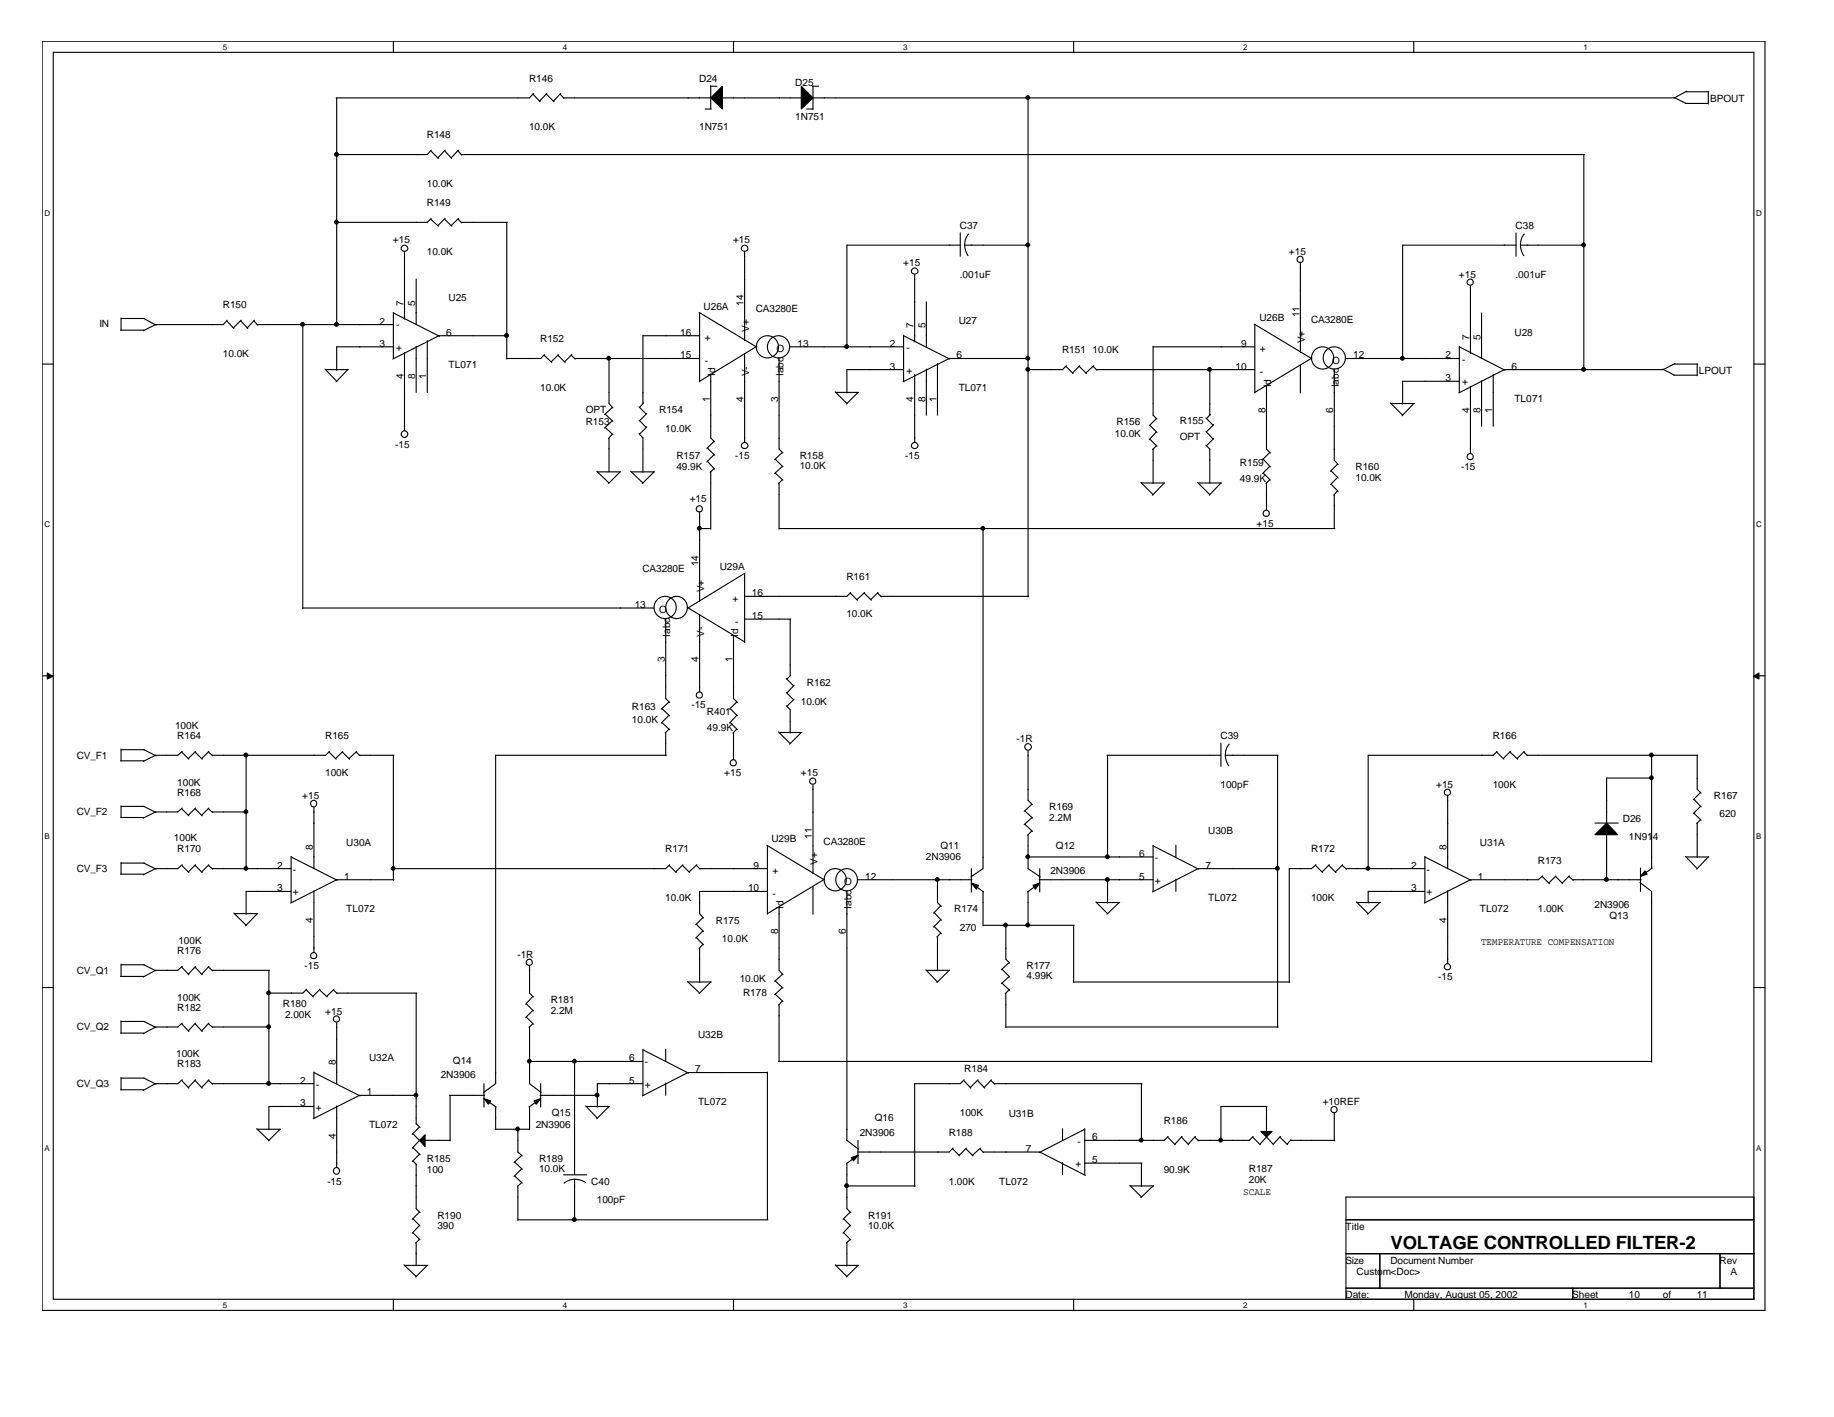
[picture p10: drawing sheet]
<svg xmlns="http://www.w3.org/2000/svg" width="279mm" height="216mm" viewBox="0 0 279 216" stroke-linecap="round" stroke-linejoin="round" font-family="sans-serif">
<g fill="none" stroke="#000" stroke-width=".17">
<path d="M6.4 6.3h262.5v193.4h-262.5zM8.1 8h259.1v190h-259.1zM51.3 14.9v34.6M59.9 6.3v1.7M81.2 14.3l1.1 1.2M81.3 14.2l-.6 .7h-29.5M83.2 14.3l1.2 1.2M83.3 14.2l-1.1 1.2M85.3 14.3l.6 .7M85.4 14.2l-1.1 1.2M85.8 14.9h22.5M107.4 16.6h1"/>
<path d="M108.3 13.1v3.5M108.3 13.1h.9M110 14.9h12.2M111.7 6.3v1.7M122.9 16.6h1M123.8 13.1h.9M123.9 13.1v3.6M123.9 14.9h131.3M156.6 14.9v76M163.6 6.3v1.7M215.4 6.3v1.7M255 14.8l1.9 1"/>
<path d="M256.8 15.8h3.5M256.9 14h3.4M256.9 13.9l-1.8 1M260.3 14v1.8M61.6 38.4v10.2M65.6 33.4l1.2 1.1M65.6 23l1.2 1.1M65.7 33.3l-.6 .6h-13.8M65.7 22.9l-.6 .7h-13.8M67.7 33.4l1.1 1.1M67.7 23l1.1 1.1M67.8 33.3l-1.1 1.1"/>
<path d="M67.8 22.9l-1.1 1.2M69.8 33.4l.5 .6M69.8 23l.5 .6M69.8 33.3l-1.1 1.1M69.8 22.9l-1.1 1.2M70.3 33.9h7M70.3 23.6h171.1M77.2 33.9v20.8M113.4 38.4v13.5M146.3 37.4h-17.3v15.5M146.3 35.5v3.5M147 37.4a2.99 2.99 0 0 0 .5 1.6"/>
<path d="M147 37.4h9.7M147.6 35.7a2.24 2.24 0 0 0-.6 1.7M231 37.4h-17.3v17.3M231 35.5v3.5M231.6 37.4a2.99 2.99 0 0 0 .5 1.6M231.6 37.4h9.8M232.2 35.7a2.24 2.24 0 0 0-.6 1.7M241.3 23.6v32.8M6.4 55.5h1.7M18.4 50.3h3.5M18.4 48.4v1.9M18.4 48.5h3.6"/>
<path d="M21.9 48.5l1.9 1M34.5 48.9l1.1 1.2M34.6 48.8l-.6 .7h-10.3l-1.9 .9M36.6 48.9l1.1 1.2M36.7 48.8l-1.2 1.2M38.7 48.9l.6 .6M38.8 48.8l-1.1 1.2M39.2 49.5h20.7M46.1 49.5v43.2M49.5 56.2l1.8 1.9M49.6 56.3h3.5M53 56.3l-1.8 1.9"/>
<path d="M59.9 47.6v7M59.9 52.8h-8.6v3.6M59.9 47.7l7.1 3.5M61.6 53.7v11.9M63.4 42.5v7M63.4 52.8v7M65.1 51.9v7.9M77.3 51.2h-10.4l-7.1 3.5M82.9 54.1l1.2 1.1M83 54l-.6 .6h-5.2M85 54.1l1.1 1.1M85.1 54l-1.1 1.1"/>
<path d="M87 54.1l.6 .6M87.1 54l-1.1 1.1M87.5 54.6h19.1M92.8 54.5v7l.6 .7M106.5 47.6l8.7 5.2M106.6 47.7v10.5M106.6 51.2h-8.7v10.3M108.3 57v9.7l.6 .6M113.4 53.9v13.5M115.3 52.8l-8.7 5.3M118.7 54.6v13.8l.6 .6M120.4 52.8h17.3"/>
<path d="M127.2 59.7l1.8 1.8M127.3 59.8h3.5M130.7 59.8l-1.8 1.8M137.7 56.3h-8.7v3.6M137.7 51.2l7 3.5M137.7 51.1v7M139.3 41.8v10.3M139.3 57.1v10.3M141.1 46v6.8M141.1 56.2v7.1M142.8 55.4v7.9M156.7 54.6h-12.1l-7 3.6"/>
<path d="M162.4 55.8l1.1 1.1M162.5 55.7l-.6 .6h-5.3M164.4 55.8l1.1 1.1M164.5 55.7l-1.1 1.1M166.5 55.8l.6 .6M166.6 55.7l-1.2 1.1M167 56.3h24.2M175.7 52.8v10.5l.6 .6M175.7 52.8h15.5M184.3 56.3v7M191.1 49.4l8.7 5.2M191.2 49.5v10.4"/>
<path d="M192.9 58.8v9.6l.6 .6M198.1 40.1v13.6M198.1 55.6v4.3M199.9 54.5l-8.7 5.3M203.3 56.3v13.8l.6 .7M205 54.6h17.3M222.3 52.8l7 3.6M222.3 52.8v7M222.3 58.1h-8.6v3.5M224 43.5v10.4M224 58.9v10.2M225.7 47.7v6.9"/>
<path d="M225.7 58v7M227.5 57.1v7.9M253.3 56.2l1.8 1M255 57.2h3.6M255.1 55.5h3.5M255.2 55.4l-1.8 .9h-24.2l-7 3.6M258.6 55.5v1.7M267.2 55.5h1.7M90.9 71.8l1.9 1.8M91 71.9h3.6M92.2 63.1l1.2 1.1M92.2 65.1l1.2 1.1"/>
<path d="M92.8 66.7v5.2M93.3 62.1l-1.2 1.1M93.3 64.1l-1.2 1.1M93.3 66.1l-.6 .7M94.5 71.9l-1.8 1.8M96.1 71.8l1.8 1.8M96.2 71.9h3.5M97.4 66.1l.5 .6v5.3M97.4 64l1.1 1.1M97.4 62l1.1 1.1M98 61.4l-.6 .7M98.5 63l-1.1 1.1"/>
<path d="M98.5 65l-1.1 1.1M99.6 71.9l-1.7 1.8M106.6 78.1v13.5M107.8 68.3l1.1 1.1M107.8 70.3l1.1 1.2M108.3 71.9v8.7M108.8 67.2l-1.1 1.1M108.8 69.3l-1.1 1.1M108.8 71.4l-.6 .6M118.1 69.9l1.2 1.2M118.1 72.1l1.2 1.1M118.7 73.6v7"/>
<path d="M119.2 68.9l-1.2 1.1M119.2 71l-1.2 1.2M119.2 73.1l-.6 .6M173.8 73.5l1.9 1.9M173.9 73.6h3.5M175.2 64.8l1.1 1.1M175.2 66.9l1.1 1.1M175.7 68.4v5.3M176.2 63.8l-1.1 1.1M176.2 65.8l-1.1 1.2M176.2 67.9l-.6 .6M177.4 73.6l-1.8 1.9"/>
<path d="M182.4 73.5l1.9 1.9M182.5 73.6h3.6M183.7 67.8l.6 .6v5.2M183.7 65.7l1.1 1.2M183.7 63.7l1.1 1.1M184.4 63.2l-.6 .6M184.9 66.8l-1.1 1.1M184.9 64.7l-1.1 1.1M186 73.6l-1.8 1.9M192.4 69.9l1.1 1.2M192.4 72.1l1.1 1.1M192.9 73.6v4.1"/>
<path d="M193.4 68.9l-1.1 1.1M193.4 71l-1.1 1.2M193.4 73.1l-.5 .6M202.8 71.7l1.1 1.1M202.8 73.8l1.1 1.1M203.3 75.4v5.1M203.8 70.7l-1.1 1.1M203.8 72.7l-1.1 1.1M203.8 74.8l-.6 .7M211.8 61.4l1.9 1.9M211.9 61.5h3.6M215.4 61.5l-1.8 1.8"/>
<path d="M46.1 92.6h53.5M101.4 94.3v12.1l.6 .6M104.7 92.6l8.7 5.2M106.5 80.5h1.8M106.6 93.7v11.7M111.7 96.8v9.6l.6 .6M113.4 87.4v10.5M113.4 94.3h7.1M113.5 87.3l-8.7 5.3M118.7 80.5h84.7M120.4 94.3v8.7M129.5 90.4l1.1 1.1"/>
<path d="M129.6 90.3l-.6 .6h-15.6M131.6 90.4l1.1 1.1M131.7 90.3l-1.2 1.1M133.7 90.4l.6 .5M133.8 90.3l-1.1 1.1M134.2 90.9h22.5M149.8 80.5v51.8l-1.9 1.3M6.4 103h1.7M18.4 115.9h3.5M18.4 114.1v1.8M18.4 114.2h3.6M21.9 114.2l1.9 1"/>
<path d="M23.7 115.1l-1.9 .9M27.7 114.6l1.1 1.1M27.8 114.5l-.7 .6h-3.5M29.7 114.6l1.1 1.1M29.8 114.5l-1.1 1.1M31.7 114.6l.7 .6M31.8 114.5l-1.1 1.1M37.5 115.1v17.3M50.1 114.6l1.1 1.1M50.2 114.5l-.6 .6h-17.3M52.1 114.6l1.1 1.1M52.2 114.5l-1.1 1.1"/>
<path d="M54.3 114.6l.5 .6M54.3 114.5l-1.1 1.1M54.8 115.1h5.2M59.9 115.1v19M100.8 108l1.2 1.1M100.8 110.1l1.2 1.1M101.4 111.6v3.6M101.5 115.1h-26v50l-1.9 1.4M101.9 106.9l-1.2 1.1M101.9 109l-1.2 1.2M101.9 111.1l-.6 .6M111.2 108l1.1 1.1"/>
<path d="M111.2 110.1l1.1 1.1M111.7 111.6v4.2M112.3 111.1l-.6 .6M112.3 106.9l-1.1 1.1M112.3 109l-1.1 1.2M118.6 111.5l1.8 1.8M118.7 111.6h3.5M119.8 107.5l.6 .6v3.6M119.8 105.5l1.1 1.1M119.8 103.4l1.1 1.1M120.5 102.9l-.6 .6M121 106.5l-1.1 1.1"/>
<path d="M121 104.4l-1.1 1.2M122.1 111.6l-1.8 1.8M123.9 119.6v13.5M156.6 114.4v7.5l.7 .7M168.6 115.1h17.4M168.7 115.1v15.6M186 113.2v3.6M186.7 115.1a2.99 2.99 0 0 0 .5 1.6M186.7 115.1h8M187.3 113.4a2.24 2.24 0 0 0-.6 1.7M194.6 115.1v41.5M228 114.6l1.1 1.1"/>
<path d="M228.1 114.5l-.6 .6h-19.1v17.3M230 114.6l1.2 1.1M230.1 114.5l-1.1 1.1M232.1 114.6l.6 .6M232.2 114.5l-1.1 1.1M232.6 115.1h26M251.6 115.1v17.2M251.7 118.5h-6.9v6.9M258.6 115.1v5.1l.6 .6M267.2 103h1.7M18.4 124.6h3.5M18.4 133.2h3.5"/>
<path d="M18.4 122.8v1.8M18.4 131.4v1.8M18.4 122.9h3.6M18.4 131.5h3.6M21.9 122.9l1.9 .9M21.9 131.5l1.9 .9M23.7 123.7l-1.9 .9M23.7 132.3l-1.9 1M27.7 131.8l1.1 1.1M27.7 123.2l1.1 1.1M27.8 131.8l-.7 .5h-3.5M27.8 123.1l-.7 .6h-3.5"/>
<path d="M29.7 131.8l1.1 1.1M29.7 123.2l1.1 1.1M29.8 131.8l-1.1 1.1M29.8 123.1l-1.1 1.1M31.7 131.8l.7 .6M31.7 123.2l.7 .6M31.8 131.8l-1.1 1.1M31.8 123.1l-1.1 1.1M32.3 132.3h12.1M32.3 123.7h5.3M35.6 139.1l1.9 1.9M35.7 139.2h3.6"/>
<path d="M39.2 139.2l-1.8 1.9M44.4 130.5v7M44.4 130.6l7 3.5M44.4 135.8h-6.9v3.5M47.8 123v9.3M47.8 135.7v9.4M60 134h-8.7l-7 3.6M101.9 131.8l1.1 1.1M102 131.8l-.6 .5h-41.5M104 131.8l1.1 1.1M104 131.8l-1.1 1.1M106.1 131.8l.6 .6"/>
<path d="M106.2 131.8l-1.2 1.1M106.6 132.3h10.3M107.1 139.8l-1.1 1.1M116.8 128.8l8.7 5.2M116.9 135.8h-10.3v3.4l.6 .7M116.9 128.9v10.4M118.7 138.2v9.6l.6 .7M123.9 135.1v4.2M125.6 134l-8.7 5.2M129 135.8v38l1.8 1.3M130.7 134h17.4M142.3 139l1.1 1.2"/>
<path d="M142.8 134v3.5l.6 .6M143.3 138l-1.1 1.1M148 132.3v3.6M148 134.5l1.8 1.4M149.8 135.8v5.3M156.1 123.5l1.2 1.1M156.1 125.6l1.2 1.1M156.6 130.6h19.1M156.6 127.2v5.1l1.9 1.3M156.6 135.8v5.3M157.2 122.5l-1.2 1.1M157.2 124.6l-1.2 1.1"/>
<path d="M157.2 126.6l-.7 .7M158.3 134h17.4M158.4 132.3v3.6M158.4 134.5l-1.9 1.4M166.9 137.4l1.8 1.8M167 137.5h3.6M168.7 134v3.6M170.5 137.5l-1.9 1.8M175.7 128.8v7M175.7 128.9l6.9 3.5M179.1 128.8v1.8M179.1 134v1.8"/>
<path d="M194.7 132.3h-12.2l-6.9 3.6M200.4 131.8l1.1 1.1M200.5 131.8l-.7 .5h-3.4v17.4M202.4 131.8l1.1 1.1M202.5 131.8l-1.1 1.1M204.5 131.8l.6 .6M204.5 131.8l-1.1 1.1M205 132.3h12.1M206.7 137.4l1.7 1.8M206.7 137.5h3.6M210.2 137.5l-1.8 1.8M217.1 135.8h-8.7v1.8"/>
<path d="M217.1 130.5v7M217.1 130.6l7 3.5M220.5 121.3v11M220.5 135.7v11.1M234.9 133.5l1.1 1.1M235 133.4l-.7 .6h-10.3l-7 3.6M237 133.5l1.1 1.1M237.1 133.4l-1.1 1.1M239 133.5l.7 .6M239.1 133.4l-1.1 1.1M239.6 134h10.4M243 125.4h3.5"/>
<path d="M244.8 127.1v7M249.8 134.5l1.8 1.3v26M249.9 132.3v3.5M251.7 132.3l-1.8 1.2M256.8 130.5l1.8 1.8M256.9 130.6h3.4M258 121.8l1.2 1.2M258 123.9l1.2 1.1M258.6 125.4v5.3M259.1 120.7l-1.1 1.1M259.1 122.9l-1.1 1.1M259.1 124.9l-.6 .6"/>
<path d="M260.3 130.6l-1.8 1.8M6.4 150.5h1.7M18.4 148.8h3.5M18.4 157.4h3.5M18.4 147h3.6M18.4 146.9v1.9M18.4 155.5v1.9M18.4 155.6h3.6M21.9 147l1.9 .9M21.9 155.6l1.9 1M27.7 156l1.1 1.2M27.7 147.3l1.1 1.2"/>
<path d="M27.8 147.2l-.7 .6h-3.4l-1.9 1.1M27.8 155.9l-.7 .6h-3.4l-1.9 1M29.7 156l1.1 1.2M29.7 147.3l1.1 1.2M29.8 155.9l-1.1 1.2M29.8 147.2l-1.1 1.2M31.7 156l.7 .6M31.7 147.3l.7 .6M31.8 155.9l-1.1 1.2M31.8 147.2l-1.1 1.2M32.3 147.8h8.7M32.3 156.5h8.7"/>
<path d="M41 147.8v17.4M46.6 150.8l1.1 1.1M46.7 150.7l-.6 .6h-5.1M48.7 150.8l1.2 1.1M48.8 150.7l-1.1 1.1M50.8 150.8l.6 .6M50.9 150.7l-1.1 1.1M51.3 155.8v9.3M51.3 151.3h12.2M63.4 151.3v20M80.2 152.9l1.1 1.1M80.2 155l1.1 1.1"/>
<path d="M80.7 147.2v4.1l.6 .6M80.7 156.5v8.6l1.8 1.4M81.2 151.8l-1.1 1.2M81.2 153.9l-1.1 1.1M81.2 156l-.6 .6M97.9 159.9v7M97.9 159.9l7 3.6M101.4 159.9v1.8M104.7 149.5l1.9 1.8M104.8 149.6h3.6M106.1 140.8l1.1 1.1M106.1 142.8l1.1 1.1"/>
<path d="M106.6 144.5v5.2M107.1 141.8l-1.1 1.1M107.1 143.9l-.6 .6M108.3 149.6l-1.8 1.8M118.1 149.5l1.2 1.1M118.1 151.5l1.2 1.1M118.7 153.1v8.6M119.2 148.4l-1.2 1.1M119.2 150.5l-1.2 1.1M119.2 152.5l-.6 .7M141 147.8l1.8 1.8M141.1 147.8h3.6"/>
<path d="M142.3 141.2l1.1 1.1M142.8 142.7v5.2M143.3 140.1l-1.1 1.1M143.3 142.2l-.6 .6M144.6 147.8l-1.9 1.9M149.8 141h13.8M152.6 147.7l1.2 1.2M152.6 149.8l1.2 1.1M153.2 141v5.1l.6 .6M153.2 151.3v5.3M153.2 156.5h41.5M153.7 146.7l-1.1 1.1"/>
<path d="M153.7 148.8l-1.1 1.1M153.7 150.8l-.6 .6M163.6 141v8.7M163.6 149.6h32.9M267.2 150.5h1.7M18.4 166h3.5M18.4 164.2v1.8M18.4 164.3h3.6M21.9 164.3l1.9 .9M27.7 164.6l1.1 1.2M27.8 164.5l-.7 .6h-3.4l-1.9 1M29.7 164.6l1.1 1.2"/>
<path d="M29.8 164.5l-1.1 1.2M31.7 164.6l.7 .6M31.8 164.5l-1.1 1.2M32.3 165.1h15.5M39.1 172l1.9 1.8M39.2 172.1h3.5M42.7 172.1l-1.8 1.7M47.8 168.6h-6.8v3.5M47.8 163.3v7.1M47.8 163.4l7 3.6M51.3 168.5v9.4M62.9 172.7l1.1 1.1"/>
<path d="M62.9 174.9l1.1 1.1M62.9 176.9l.6 .6M63.4 166.9h-8.6l-7.1 3.5M63.4 177.4v6.8l.6 .6M63.4 171.2l.6 .6M63.9 171.7l-1.1 1.1M63.9 173.8l-1.1 1.1M63.9 175.9l-1.1 1.1M64.8 173.8h3.8M68.5 166.9h5.3M68.6 166.9v6.9M73.7 165.1v3.6"/>
<path d="M73.7 167.4l1.9 1.3M75.4 172.1h5.3M75.5 168.6v3.5M78.4 177.1l1.2 1.1M78.4 179.2l1.2 1.1M78.9 172v3.5l.7 .6M79.5 176l-1.2 1.1M79.5 178.1l-1.2 1.2M80.6 161.7h17.3M80.7 168.6v3.5M82.3 166.9h8.8M82.4 165.1v3.6"/>
<path d="M82.4 167.4l-1.8 1.3M85.8 179h3.6M87.5 179.7h.1a2.99 2.99 0 0 1 1.6 .5M87.5 179.7l-.7 .1-.9 .5M87.5 161.6v17.4M87.5 179.7v6.2M89.2 168.5l1.8 1.9M89.3 168.6h3.6M92.8 168.6l-1.9 1.8M97.9 165.1h-6.9v3.6M101.4 165v1.9M116.9 163.4h-12.1l-6.9 3.6"/>
<path d="M116.9 163.3v22.6M118.6 161.7h133M129 177.2v7l.6 .6M130.7 173.8v3.5M130.7 176l-1.8 1.3M145.1 175l1.1 1.1M145.2 174.9l-.6 .6h-14M146.8 164.6l1.1 1.2M146.9 164.5l-.6 .6h-7v15.7M147.1 175l1.1 1.1M147.2 174.9l-1.1 1.1M148.9 164.6l1.1 1.2"/>
<path d="M149 164.5l-1.2 1.2M149.3 175l.5 .6M149.3 174.9l-1.1 1.1M149.8 175.5h8.6l6.9 3.6M150.9 164.6l.6 .6M151 164.5l-1.1 1.2M151.5 165.1h22.5M161.9 172v1.8M161.9 177.1v1.9M165.3 172v7M165.3 172.1l-7 3.5M165.3 177.2h8.7"/>
<path d="M173.9 165.1v8.7M173.9 177.2v3.6M177.9 173.2l1.2 1.2M178 173.2l-.6 .6h-12.1M180 173.2l1.1 1.2M180.1 173.2l-1.1 1.1M182 173.2l.6 .6M182.1 173.2l-1.1 1.1M182.5 173.8h7.9M190.8 173.2l1.2 1.2M190.9 173.2l-.6 .6M192.9 168.6v3.8"/>
<path d="M192.9 173.2l1.1 1.2M193 168.6h-7v5.2M193 173.2l-1.1 1.1M195 173.2l1.2 1.2M195.1 173.2l-1.1 1.1M196.6 173.8h6.8M196.7 173.7l-.6 .6M203.3 169.6v4.2M59.9 198v1.7M61.5 192.7l1.9 1.8M61.6 192.8h3.6M62.9 185.7l1.1 1.1"/>
<path d="M62.9 187.8l1.1 1.1M63.4 189.3v3.5M63.9 184.7l-1.1 1.1M63.9 186.7l-1.1 1.2M63.9 188.8l-.6 .6M65.1 192.8l-1.8 1.8M78.9 185.9h38.1M78.9 180.7v5.2M79.5 180.2l-.7 .6M111.7 198v1.7M127.2 192.7l1.8 1.8M127.3 192.8h3.5"/>
<path d="M128.5 185.7l1.1 1.1M128.5 187.8l1.1 1.1M129 180.7h10.4M129 189.3v3.6M129.5 184.7l-1.1 1.1M129.5 186.7l-1.1 1.2M129.5 188.8l-.6 .6M130.7 192.8l-1.8 1.8M163.6 198v1.7M172.1 180.6l1.8 1.8M172.2 180.7h3.6M175.7 180.7l-1.9 1.8"/>
<path d="M205 185.9h62.2M205 191h62.2M205 196.3h62.2M210.2 191v5.3M215.4 198v1.7M239.6 196.3v1.7M262 191v5.3M267.2 182.4h-62.2v15.6"/>
<circle cx="61.6" cy="37.8" r=".48"/>
<circle cx="113.5" cy="37.8" r=".48"/>
<circle cx="198.1" cy="39.5" r=".47"/>
<circle cx="116.9" cy="52.8" r="1.69"/>
<circle cx="118.6" cy="52.8" r="1.69"/>
<circle cx="139.4" cy="41.3" r=".48"/>
<circle cx="201.5" cy="54.5" r="1.69"/>
<circle cx="203.3" cy="54.5" r="1.69"/>
<circle cx="224" cy="43" r=".47"/>
<circle cx="61.6" cy="66.1" r=".5"/>
<circle cx="106.5" cy="77.5" r=".47"/>
<circle cx="113.5" cy="67.9" r=".48"/>
<circle cx="139.4" cy="67.9" r=".48"/>
<circle cx="192.9" cy="78.2" r=".47"/>
<circle cx="224" cy="69.6" r=".47"/>
<circle cx="101.3" cy="92.6" r="1.69"/>
<circle cx="103.1" cy="92.6" r="1.66"/>
<circle cx="106.5" cy="105.9" r=".47"/>
<circle cx="111.7" cy="116.2" r=".47"/>
<circle cx="123.8" cy="119" r=".47"/>
<circle cx="156.6" cy="113.8" r=".5"/>
<circle cx="47.8" cy="122.4" r=".49"/>
<circle cx="127.2" cy="134" r="1.69"/>
<circle cx="129" cy="134" r="1.66"/>
<circle cx="220.5" cy="120.7" r=".47"/>
<circle cx="47.8" cy="145.6" r=".47"/>
<circle cx="51.3" cy="155.3" r=".47"/>
<circle cx="80.6" cy="146.6" r=".47"/>
<circle cx="220.5" cy="147.3" r=".47"/>
<circle cx="51.2" cy="178.4" r=".49"/>
<circle cx="203.2" cy="169.1" r=".47"/>
</g>
<g fill="#000" stroke="#000" stroke-width=".15">
<path d="M7.2 102.5l.8 .5-.8 .5z" fill-rule="evenodd"/>
<path d="M267.1 103l.9-.5v1z" fill-rule="evenodd"/>
</g>
<g fill="#000" stroke="#000" stroke-width=".17">
<path d="M108.3 14.9l1.8-1.8v3.5z" fill-rule="evenodd"/>
<path d="M122.1 13.1l1.8 1.8-1.8 1.7z" fill-rule="evenodd"/>
<path d="M148 134.5l1.1 .4-.4 .6z" fill-rule="evenodd"/>
<path d="M157.4 134.9l1-.4-.7 1z" fill-rule="evenodd"/>
<path d="M244.8 125.4l1.7 1.8h-3.5z" fill-rule="evenodd"/>
<path d="M250.6 132.7l.3 .5-1 .3z" fill-rule="evenodd"/>
<path d="M64.8 172.9v1.8l-.9-.9z" fill-rule="evenodd"/>
<path d="M73.7 167.4l1 .3-.3 .5z" fill-rule="evenodd"/>
<path d="M81.4 167.7l1-.3-.7 .8z" fill-rule="evenodd"/>
<path d="M129.7 176.4l1-.4-.7 .9z" fill-rule="evenodd"/>
<path d="M192.1 172.4h1.7l-.9 .8z" fill-rule="evenodd"/>
<circle cx="156.6" cy="14.9" r=".29"/>
<circle cx="51.3" cy="23.5" r=".29"/>
<circle cx="51.3" cy="33.8" r=".29"/>
<circle cx="156.6" cy="37.3" r=".29"/>
<circle cx="241.2" cy="37.3" r=".29"/>
<circle cx="46.1" cy="49.4" r=".29"/>
<circle cx="51.3" cy="49.4" r=".29"/>
<circle cx="77.2" cy="51.1" r=".29"/>
<circle cx="92.7" cy="54.6" r=".29"/>
<circle cx="129" cy="52.8" r=".29"/>
<circle cx="156.6" cy="54.6" r=".29"/>
<circle cx="156.6" cy="56.3" r=".29"/>
<circle cx="184.3" cy="56.3" r=".29"/>
<circle cx="213.6" cy="54.6" r=".29"/>
<circle cx="241.2" cy="56.3" r=".29"/>
<circle cx="106.5" cy="80.5" r=".29"/>
<circle cx="149.7" cy="80.5" r=".29"/>
<circle cx="37.5" cy="115" r=".29"/>
<circle cx="251.6" cy="118.5" r=".29"/>
<circle cx="251.6" cy="115" r=".29"/>
<circle cx="37.5" cy="132.3" r=".29"/>
<circle cx="37.5" cy="123.7" r=".29"/>
<circle cx="59.9" cy="132.3" r=".29"/>
<circle cx="142.8" cy="134" r=".29"/>
<circle cx="156.6" cy="130.5" r=".29"/>
<circle cx="168.7" cy="134" r=".29"/>
<circle cx="168.7" cy="130.5" r=".29"/>
<circle cx="194.6" cy="132.3" r=".29"/>
<circle cx="208.4" cy="132.3" r=".29"/>
<circle cx="244.7" cy="134" r=".29"/>
<circle cx="40.9" cy="156.4" r=".29"/>
<circle cx="40.9" cy="151.3" r=".29"/>
<circle cx="153.2" cy="140.9" r=".29"/>
<circle cx="156.6" cy="140.9" r=".29"/>
<circle cx="40.9" cy="165.1" r=".29"/>
<circle cx="63.4" cy="166.8" r=".29"/>
<circle cx="78.9" cy="172" r=".29"/>
<circle cx="80.6" cy="161.7" r=".29"/>
<circle cx="87.5" cy="161.7" r=".29"/>
<circle cx="91" cy="166.8" r=".29"/>
<circle cx="173.9" cy="173.7" r=".29"/>
<circle cx="186" cy="173.7" r=".29"/>
<circle cx="87.5" cy="185.8" r=".29"/>
<circle cx="129" cy="180.6" r=".29"/>
</g>
<text font-size="2.8" x="211.8" y="190.3">VOLTAGE CONTROLLED FILTER-2</text>
<g font-size="1.5">
<text x="80.6" y="12.4">R146</text>
<text x="106.5" y="12.4">D24</text>
<text x="121.2" y="13.1">D25</text>
<text x="260.5" y="15.5">BPOUT</text>
<text x="65" y="21.1">R148</text>
<text x="80.6" y="19.8">10.0K</text>
<text x="106.5" y="19.8">1N751</text>
<text x="121.2" y="18.3">1N751</text>
<text x="65" y="28.4">10.0K</text>
<text x="65" y="31.4">R149</text>
<text x="146.2" y="34.9">C37</text>
<text x="230.9" y="34.9">C38</text>
<text x="59.9" y="37.1">+15</text>
<text x="65" y="38.9">10.0K</text>
<text x="111.7" y="37.1">+15</text>
<text x="137.6" y="40.6">+15</text>
<text x="196.3" y="38.9">+15</text>
<text x="34" y="47">R150</text>
<text x="61.5" y="46.6" transform="rotate(-90 61.5 46.6)">7</text>
<text x="63.2" y="46.6" transform="rotate(-90 63.2 46.6)">5</text>
<text x="68.3" y="45.9">U25</text>
<text x="107.2" y="47.2">U26A</text>
<text x="113.3" y="46.6" transform="rotate(-90 113.3 46.6)">14</text>
<text x="115.1" y="47.5">CA3280E</text>
<text x="146.2" y="42.3">.001uF</text>
<text x="222.2" y="42.3">+15</text>
<text x="230.9" y="42.3">.001uF</text>
<text x="15.2" y="49.9">IN</text>
<text x="57.8" y="52.8">3</text>
<text x="57.8" y="49.4">2</text>
<text x="60.4" y="53.5">+</text>
<text x="60.4" y="50">-</text>
<text x="68" y="51.1">6</text>
<text x="82.3" y="52.2">R152</text>
<text x="103.6" y="51.1">16</text>
<text x="107.4" y="52">+</text>
<text x="114.1" y="50.5" transform="rotate(-90 114.1 50.5)">V+</text>
<text x="118.3" y="53.7">O</text>
<text x="121.5" y="52.8">13</text>
<text x="135.6" y="52.8">2</text>
<text x="138.1" y="53.5">-</text>
<text x="139.2" y="50" transform="rotate(-90 139.2 50)">7</text>
<text x="141" y="50" transform="rotate(-90 141 50)">5</text>
<text x="146.1" y="49.4">U27</text>
<text x="161.8" y="53.8">R151</text>
<text x="166.5" y="53.8">10.0K</text>
<text x="189.1" y="52.8">9</text>
<text x="191.9" y="48.9">U26B</text>
<text x="191.9" y="53.7">+</text>
<text x="198" y="48.3" transform="rotate(-90 198 48.3)">11</text>
<text x="198.8" y="52.3" transform="rotate(-90 198.8 52.3)">V+</text>
<text x="199.7" y="49.2">CA3280E</text>
<text x="223.9" y="51.7" transform="rotate(-90 223.9 51.7)">7</text>
<text x="225.6" y="51.7" transform="rotate(-90 225.6 51.7)">5</text>
<text x="230.7" y="51.1">U28</text>
<text x="34" y="54.4">10.0K</text>
<text x="61.5" y="57.7" transform="rotate(-90 61.5 57.7)">4</text>
<text x="63.2" y="57.7" transform="rotate(-90 63.2 57.7)">8</text>
<text x="64.9" y="57.7" transform="rotate(-90 64.9 57.7)">1</text>
<text x="68.3" y="56.1">TL071</text>
<text x="82.3" y="59.6">10.0K</text>
<text x="103.6" y="54.6">15</text>
<text x="107.4" y="55.5">-</text>
<text x="109" y="57.3" transform="rotate(-90 109 57.3)">Id</text>
<text x="114.1" y="57.3" transform="rotate(-90 114.1 57.3)">V-</text>
<text x="119.4" y="57.3" transform="rotate(-90 119.4 57.3)">Iabc</text>
<text x="135.6" y="56.3">3</text>
<text x="138.1" y="57">+</text>
<text x="145.7" y="54.6">6</text>
<text x="146.1" y="59.6">TL071</text>
<text x="188.2" y="56.3">10</text>
<text x="191.9" y="57.2">-</text>
<text x="193.6" y="59" transform="rotate(-90 193.6 59)">Id</text>
<text x="202.9" y="55.5">O</text>
<text x="204" y="59" transform="rotate(-90 204 59)">Iabc</text>
<text x="206.2" y="54.6">12</text>
<text x="220.2" y="58.1">3</text>
<text x="220.2" y="54.6">2</text>
<text x="222.8" y="58.7">+</text>
<text x="222.8" y="55.3">-</text>
<text x="230.3" y="56.3">6</text>
<text x="258.8" y="57">LPOUT</text>
<text x="89.2" y="64.8">R153</text>
<text x="89.2" y="63">OPT</text>
<text x="100.4" y="63">R154</text>
<text x="101.3" y="65.8">10.0K</text>
<text x="108.1" y="61.2" transform="rotate(-90 108.1 61.2)">1</text>
<text x="113.3" y="61.2" transform="rotate(-90 113.3 61.2)">4</text>
<text x="118.5" y="61.2" transform="rotate(-90 118.5 61.2)">3</text>
<text x="139.2" y="61.2" transform="rotate(-90 139.2 61.2)">4</text>
<text x="141" y="61.2" transform="rotate(-90 141 61.2)">8</text>
<text x="142.7" y="61.2" transform="rotate(-90 142.7 61.2)">1</text>
<text x="170.1" y="64.8">R156</text>
<text x="179.7" y="64.6">R155</text>
<text x="192.8" y="62.9" transform="rotate(-90 192.8 62.9)">8</text>
<text x="203.1" y="62.9" transform="rotate(-90 203.1 62.9)">6</text>
<text x="223.9" y="62.9" transform="rotate(-90 223.9 62.9)">4</text>
<text x="225.6" y="62.9" transform="rotate(-90 225.6 62.9)">8</text>
<text x="227.3" y="62.9" transform="rotate(-90 227.3 62.9)">1</text>
<text x="230.7" y="61.3">TL071</text>
<text x="60.2" y="68.2">-15</text>
<text x="103" y="69.9">R157</text>
<text x="103" y="71.6">49.9K</text>
<text x="112" y="69.9">-15</text>
<text x="121.8" y="69.9">R158</text>
<text x="121.8" y="71.5">10.0K</text>
<text x="137.9" y="69.9">-15</text>
<text x="169.8" y="66.6">10.0K</text>
<text x="179.7" y="67">OPT</text>
<text x="188.9" y="71">R159</text>
<text x="206.5" y="71.6">R160</text>
<text x="222.6" y="71.6">-15</text>
<text x="105.1" y="76.5">+15</text>
<text x="188.9" y="73.4">49.9K</text>
<text x="206.5" y="73.2">10.0K</text>
<text x="191.4" y="80.3">+15</text>
<text x="97.9" y="87.2">CA3280E</text>
<text x="106.4" y="86.3" transform="rotate(-90 106.4 86.3)">14</text>
<text x="109.6" y="86.9">U29A</text>
<text x="128.9" y="88.4">R161</text>
<text x="96.7" y="92.6">13</text>
<text x="100.4" y="93.5">O</text>
<text x="107.3" y="90.3" transform="rotate(-90 107.3 90.3)">V+</text>
<text x="111.6" y="91.7">+</text>
<text x="112" y="95.2">-</text>
<text x="114.6" y="90.8">16</text>
<text x="114.6" y="94.3">15</text>
<text x="128.9" y="94">10.0K</text>
<text x="101.3" y="100.9" transform="rotate(-90 101.3 100.9)">3</text>
<text x="102.1" y="97" transform="rotate(-90 102.1 97)">Iabc</text>
<text x="106.4" y="100.9" transform="rotate(-90 106.4 100.9)">4</text>
<text x="107.3" y="97" transform="rotate(-90 107.3 97)">V-</text>
<text x="111.6" y="100.9" transform="rotate(-90 111.6 100.9)">1</text>
<text x="112.4" y="97" transform="rotate(-90 112.4 97)">Id</text>
<text x="105.3" y="107.9">-15</text>
<text x="122" y="107.4">10.0K</text>
<text x="122.9" y="104.5">R162</text>
<text x="26.7" y="111.1">100K</text>
<text x="27" y="112.6">R164</text>
<text x="49.5" y="112.6">R165</text>
<text x="96.3" y="108.1">R163</text>
<text x="96.3" y="110.2">10.0K</text>
<text x="107.7" y="109">R401</text>
<text x="107.7" y="111.4">49.9K</text>
<text x="154.9" y="113.1">-1R</text>
<text x="185.9" y="112.6">C39</text>
<text x="227.4" y="112.6">R166</text>
<text x="11.7" y="115.6">CV_F1</text>
<text x="27" y="119.7">100K</text>
<text x="49.5" y="118.3">100K</text>
<text x="110.3" y="118.3">+15</text>
<text x="122" y="118.3">+15</text>
<text x="11.7" y="124.2">CV_F2</text>
<text x="27" y="121.2">R168</text>
<text x="46.1" y="121.8">+15</text>
<text x="159.9" y="123.4">R169</text>
<text x="159.9" y="125.1">2.2M</text>
<text x="185.9" y="120.1">100pF</text>
<text x="218.8" y="120.1">+15</text>
<text x="227.4" y="120.1">100K</text>
<text x="247.2" y="125.2">D26</text>
<text x="261.1" y="121.8">R167</text>
<text x="262" y="124.5">620</text>
<text x="26.5" y="128.1">100K</text>
<text x="27" y="129.9">R170</text>
<text x="47.7" y="129.5" transform="rotate(-90 47.7 129.5)">8</text>
<text x="52.7" y="128.9">U30A</text>
<text x="101.3" y="129.9">R171</text>
<text x="117.5" y="128.4">U29B</text>
<text x="123.7" y="127.8" transform="rotate(-90 123.7 127.8)">11</text>
<text x="124.5" y="131.7" transform="rotate(-90 124.5 131.7)">V+</text>
<text x="125.5" y="128.7">CA3280E</text>
<text x="141.1" y="131.1">2N3906</text>
<text x="143.3" y="129.4">Q11</text>
<text x="160.9" y="129.4">Q12</text>
<text x="173.6" y="130.6">6</text>
<text x="175.9" y="131.2">-</text>
<text x="184.1" y="127.1">U30B</text>
<text x="199.7" y="129.9">R172</text>
<text x="220.4" y="129.5" transform="rotate(-90 220.4 129.5)">8</text>
<text x="225.5" y="128.9">U31A</text>
<text x="234.3" y="131.6">R173</text>
<text x="248.2" y="127.9">1N914</text>
<text x="11.7" y="132.8">CV_F3</text>
<text x="42.2" y="132.3">2</text>
<text x="42.2" y="135.8">3</text>
<text x="44.6" y="136.4">+</text>
<text x="44.6" y="133">-</text>
<text x="52.4" y="134">1</text>
<text x="101.3" y="137.3">10.0K</text>
<text x="114" y="135.8">10</text>
<text x="114.8" y="132.3">9</text>
<text x="117.7" y="133.2">+</text>
<text x="117.7" y="136.7">-</text>
<text x="128.6" y="134.9">O</text>
<text x="131.8" y="134">12</text>
<text x="160" y="133.2">2N3906</text>
<text x="173.6" y="134">5</text>
<text x="175.9" y="134.7">+</text>
<text x="183.6" y="132.3">7</text>
<text x="184.1" y="137.3">TL072</text>
<text x="199.7" y="137.3">100K</text>
<text x="215" y="132.3">2</text>
<text x="215" y="135.8">3</text>
<text x="217.3" y="136.4">+</text>
<text x="217.3" y="133">-</text>
<text x="225.1" y="134">1</text>
<text x="27.2" y="143.8">100K</text>
<text x="47.7" y="140.6" transform="rotate(-90 47.7 140.6)">4</text>
<text x="52.7" y="139">TL072</text>
<text x="109.1" y="140.7">R175</text>
<text x="110" y="143.5">10.0K</text>
<text x="118.5" y="142.3" transform="rotate(-90 118.5 142.3)">8</text>
<text x="119.4" y="138.4" transform="rotate(-90 119.4 138.4)">Id</text>
<text x="128.9" y="142.3" transform="rotate(-90 128.9 142.3)">6</text>
<text x="129.7" y="138.4" transform="rotate(-90 129.7 138.4)">Iabc</text>
<text x="145.4" y="139">R174</text>
<text x="146.2" y="141.8">270</text>
<text x="220.4" y="140.6" transform="rotate(-90 220.4 140.6)">4</text>
<text x="225.5" y="139">TL072</text>
<text x="234.3" y="139">1.00K</text>
<text x="242.9" y="138.3">2N3906</text>
<text x="245.2" y="140">Q13</text>
<text x="11.7" y="148.3">CV_Q1</text>
<text x="27" y="145.4">R176</text>
<text x="46.4" y="147.7">-15</text>
<text x="78.8" y="146">-1R</text>
<text x="112.7" y="149.7">10.0K</text>
<text x="156.4" y="147.7">R177</text>
<text x="156.4" y="149.2">4.99K</text>
<text x="219.1" y="149.4">-15</text>
<text x="225.6" y="144">TEMPERATURE COMPENSATION</text>
<text x="27" y="154">R182</text>
<text x="27" y="152.5">100K</text>
<text x="43.1" y="153.5">R180</text>
<text x="43.4" y="155.1">2.00K</text>
<text x="49.5" y="154.6">+15</text>
<text x="83.9" y="152.8">R181</text>
<text x="83.9" y="154.4">2.2M</text>
<text x="113.2" y="151.8">R178</text>
<text x="11.7" y="157">CV_Q2</text>
<text x="26.8" y="161.1">100K</text>
<text x="56.2" y="161.6">U32A</text>
<text x="95.8" y="161.7">6</text>
<text x="106.3" y="158.2">U32B</text>
<text x="11.7" y="165.6">CV_Q3</text>
<text x="27" y="162.6">R183</text>
<text x="45.7" y="165.1">2</text>
<text x="48.1" y="165.8">-</text>
<text x="51.1" y="162.3" transform="rotate(-90 51.1 162.3)">8</text>
<text x="55.9" y="166.9">1</text>
<text x="67.1" y="164.3">2N3906</text>
<text x="69" y="162.1">Q14</text>
<text x="95.8" y="165.1">5</text>
<text x="98.2" y="165.8">+</text>
<text x="98.2" y="162.3">-</text>
<text x="105.9" y="163.4">7</text>
<text x="146.9" y="163.4">R184</text>
<text x="45.7" y="168.6">3</text>
<text x="48.1" y="169.2">+</text>
<text x="51.1" y="173.5" transform="rotate(-90 51.1 173.5)">4</text>
<text x="56.2" y="171.9">TL072</text>
<text x="81.6" y="171.9">2N3906</text>
<text x="84.1" y="170.1">Q15</text>
<text x="106.3" y="168.4">TL072</text>
<text x="131" y="173.1">2N3906</text>
<text x="133.3" y="170.8">Q16</text>
<text x="144.5" y="173.1">R188</text>
<text x="146.2" y="170.1">100K</text>
<text x="153.7" y="170.3">U31B</text>
<text x="166.4" y="173.7">6</text>
<text x="177.3" y="171.3">R186</text>
<text x="201.5" y="168.4">+10REF</text>
<text x="65" y="177">R185</text>
<text x="65" y="178.7">100</text>
<text x="82.1" y="177">R189</text>
<text x="82.1" y="178.6">10.0K</text>
<text x="156.3" y="175.5">7</text>
<text x="163.8" y="177.9">+</text>
<text x="164.2" y="174.4">-</text>
<text x="166.4" y="177.2">5</text>
<text x="177.3" y="178.7">90.9K</text>
<text x="190.2" y="178.6">R187</text>
<text x="49.9" y="180.5">-15</text>
<text x="66.6" y="185.7">R190</text>
<text x="90.1" y="180.5">C40</text>
<text x="90.9" y="183.2">100pF</text>
<text x="132.2" y="185.7">R191</text>
<text x="144.5" y="180.5">1.00K</text>
<text x="152.2" y="180.5">TL072</text>
<text x="189.4" y="182">SCALE</text>
<text x="190.2" y="180.2">20K</text>
<text x="66.6" y="187.2">390</text>
<text x="132.2" y="187.2">10.0K</text>
<text x="205" y="187.4">Title</text>
<text x="205" y="197.8">Date:</text>
<text x="205" y="192.5">Size</text>
<text x="206.7" y="194.3">Custom&lt;Doc&gt;</text>
<text x="211.8" y="192.5">Document Number</text>
<text x="214" y="197.8">Monday, August 05, 2002</text>
<text x="239.5" y="197.8">Sheet</text>
<text x="248.2" y="197.8">10</text>
<text x="253.3" y="197.8">of</text>
<text x="258.5" y="197.8">11</text>
<text x="262" y="192.5">Rev</text>
<text x="263.7" y="194.3">A</text>
</g>
<g font-size="1.2">
<text x="34" y="7.6">5</text>
<text x="85.8" y="7.6">4</text>
<text x="137.6" y="7.6">3</text>
<text x="189.4" y="7.6">2</text>
<text x="241.2" y="7.6">1</text>
<text x="6.8" y="32.9">D</text>
<text x="267.5" y="32.9">D</text>
<text x="6.8" y="80.3">C</text>
<text x="267.5" y="80.3">C</text>
<text x="6.8" y="127.8">B</text>
<text x="267.5" y="127.8">B</text>
<text x="6.8" y="175.3">A</text>
<text x="267.5" y="175.3">A</text>
<text x="34" y="199.3">5</text>
<text x="85.8" y="199.3">4</text>
<text x="137.6" y="199.3">3</text>
<text x="189.4" y="199.3">2</text>
<text x="241.2" y="199.3">1</text>
</g>
</svg>
